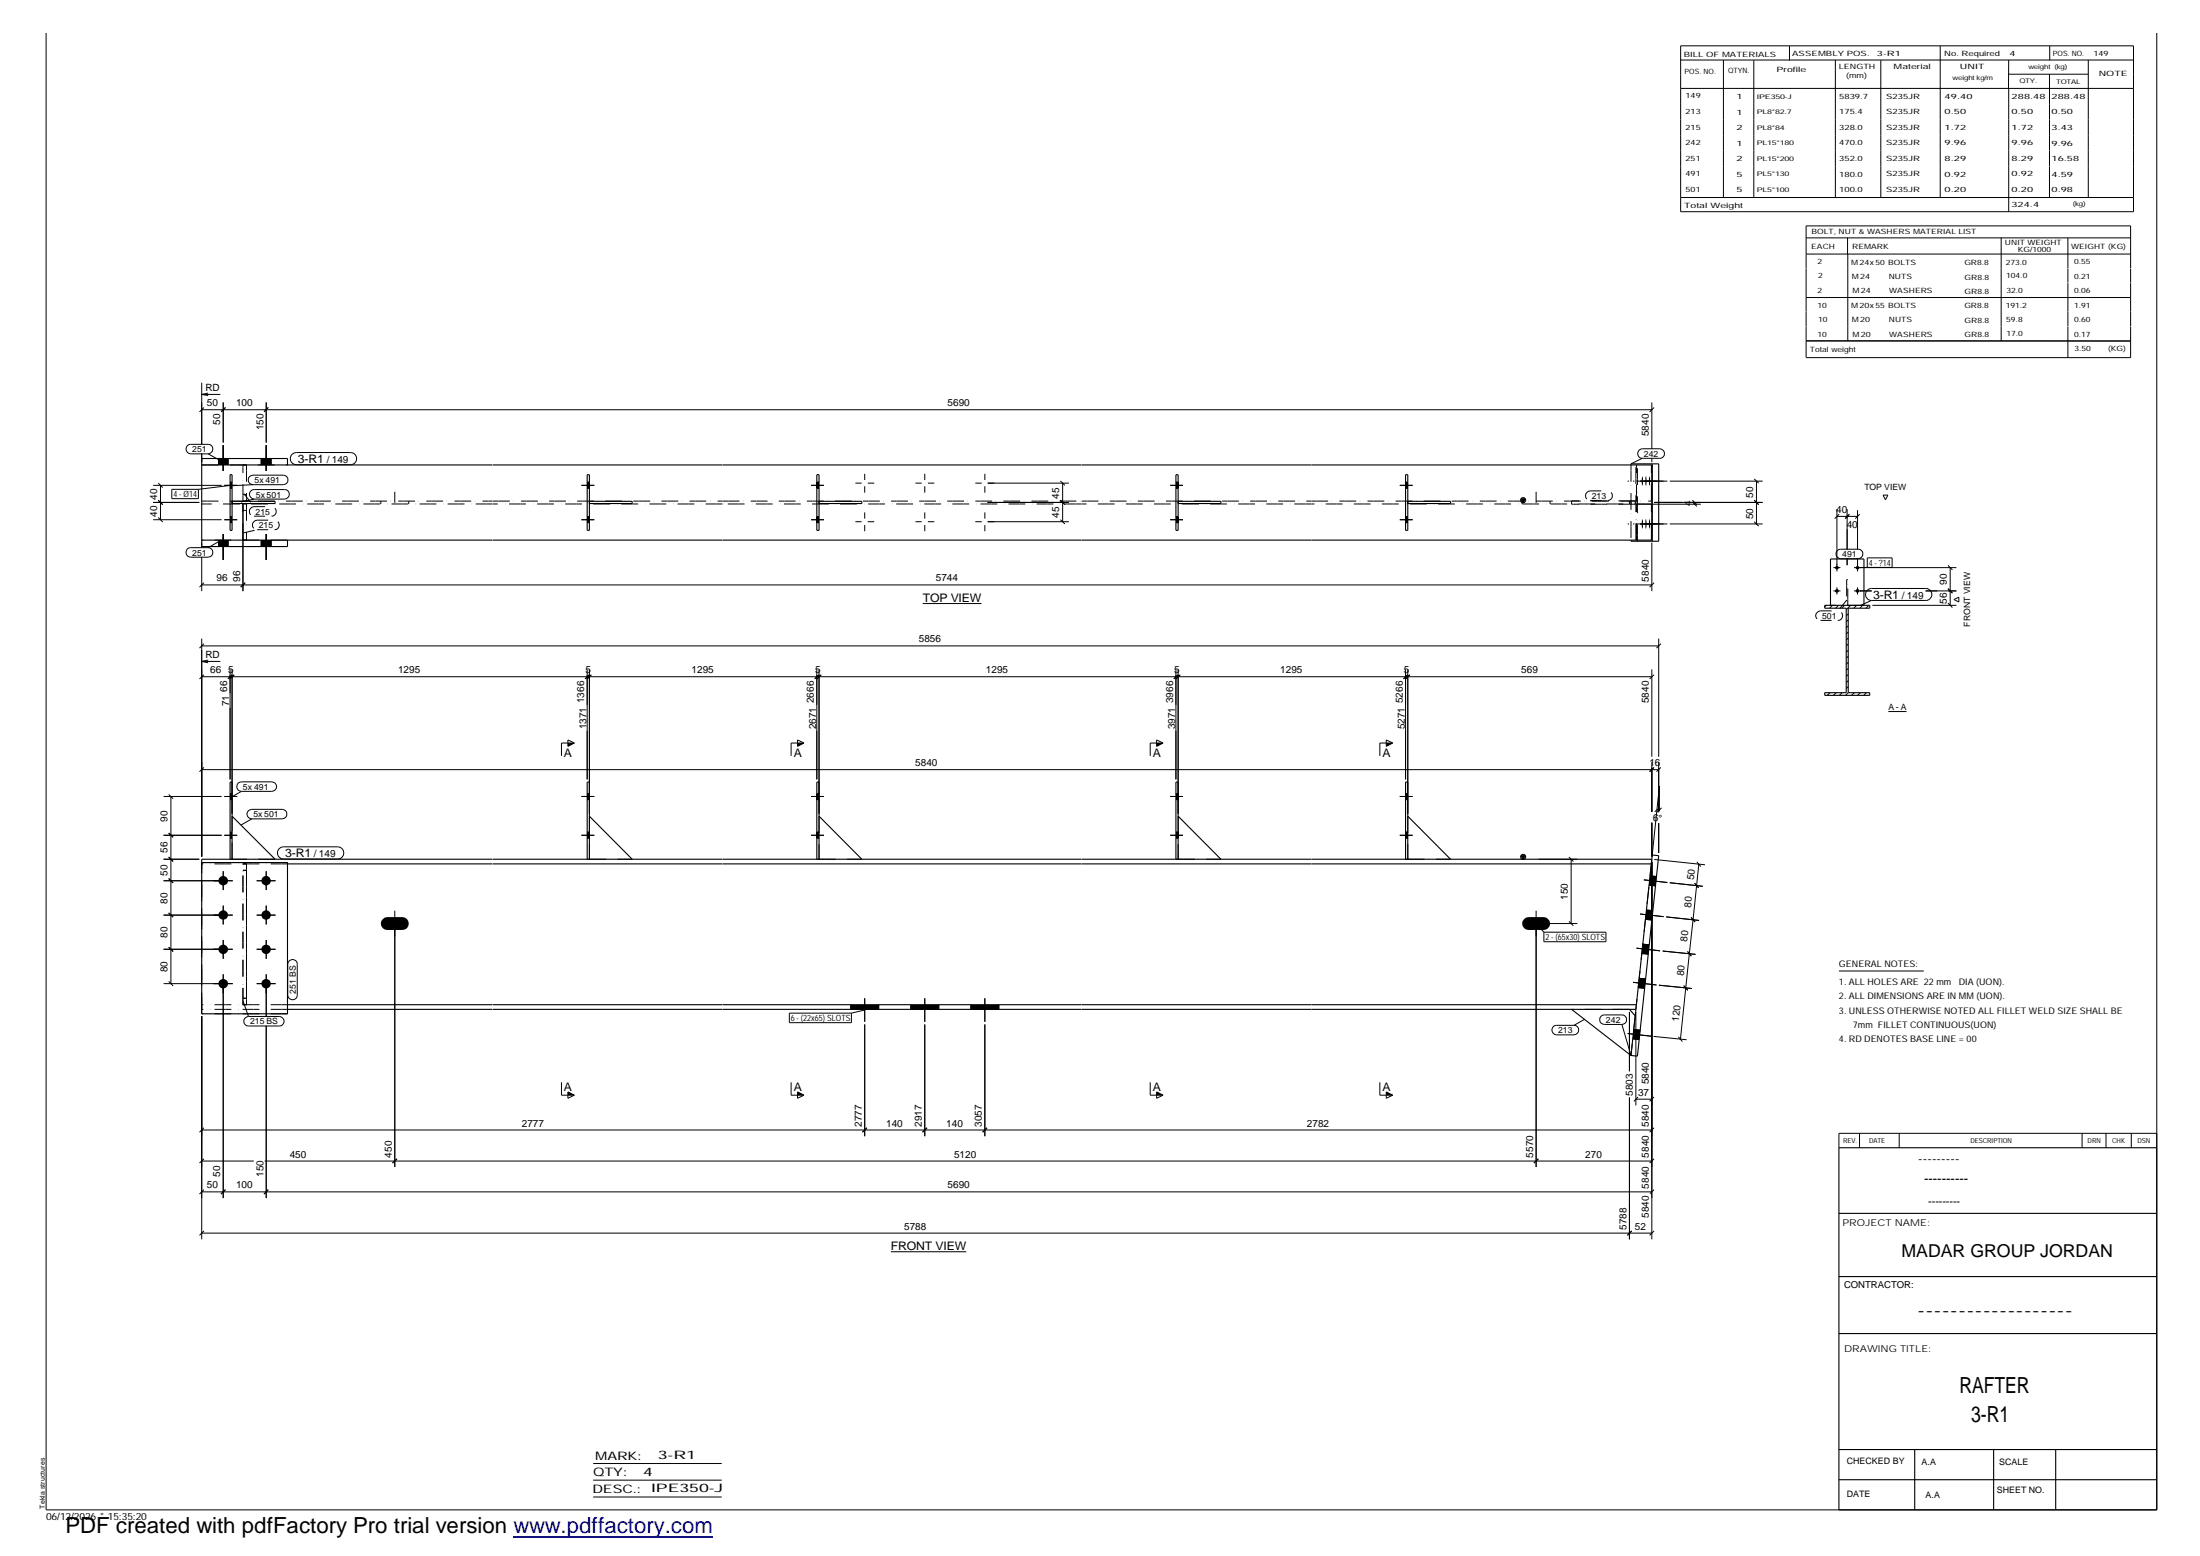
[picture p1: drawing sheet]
<svg xmlns="http://www.w3.org/2000/svg" width="420mm" height="297mm" viewBox="0 0 420 297" stroke-linecap="round" stroke-linejoin="round" font-family="sans-serif">
<g fill="none" stroke="#000" stroke-width=".19">
<path d="M321 8.7h86.5v31.7h-86.5zM321 11.5h86.5M321 16.9h86.5M329.1 11.5v26.2M334.9 11.5v26.2M341.8 8.8v2.7M350.5 11.5v26.2M359.2 11.5v26.2M370.5 8.7v29M383.6 11.5v5.4M383.6 14.2h15.3M383.6 16.9v23.5"/>
<path d="M391.4 14.2v23.5M391.5 8.8v2.7M398.8 11.5v26.2M411.9 6.3v281.9h-403.1v-281.9M321 37.7h86.5M344.9 48.5h62M344.9 45.4h62M344.9 56.8h62M352.8 45.4v3.1M352.9 48.5v16.6M382.2 45.4v19.7M394.9 45.4v5.8"/>
<path d="M394.9 51.3v2.7M394.9 54v8.3M406.9 51.2v-8.1h-62v25.1M406.9 51.3v2.7M406.9 54v8.3M38.5 73.1v11.8M38.5 78.2h277M38.5 75.3l1.3 .2M38.5 75.3h3.6M38.9 77.8l-.8 .8M39.8 75l-1.3 .3M42.6 76.8v7.7"/>
<path d="M43.1 77.8l-.9 .8M50.5 78.6l.7-.8-.8 .8M50.8 76.8v7.7M315.5 76.8v8.9M315.9 77.8l-.9 .8M344.9 65.1h62M394.9 62.3v6M406.9 62.3v6h-62M29.3 92.7h13M29.3 99.2h13M29.3 95.9h8.8M30.2 98.8l.9 .8"/>
<path d="M30.2 95.5l.9 .8-.8-.7M30.2 92.2l.9 .9M30.6 92.7v6.5M32.8 93.4h5.1v1.8h-5.1zM35.8 85.1l.6-.3h3.4a.91 .91 0 0 1 .8 .9 .91 .91 0 0 1-.8 .9h-3.4a.94 .94 0 0 1-.8-.5 .94 .94 0 0 1 .2-1zM38.5 86.6v1.7M39.8 86.6l2 1.2M41.7 87.5v1.3M42.6 85v4.9M42.8 92.7h2.5M42.8 99.2h2.5M43.5 87.5v1.3"/>
<path d="M43.9 92.1h.4M43.9 93.2h.4M43.9 98.6h.4M43.9 99.8h.4M44.1 92.7l-6.2 .7M46.4 96.1v16.7M47.7 91l.6-.3h5.8a.91 .91 0 0 1 .9 .9 .91 .91 0 0 1-.9 .9h-5.8a.91 .91 0 0 1-.9-.5 .91 .91 0 0 1 .3-1zM47.9 93.7l.7-.2h5.8a.91 .91 0 0 1 .8 .9 .91 .91 0 0 1-.8 .9h-5.8a.92 .92 0 0 1-.9-.6 .92 .92 0 0 1 .2-1zM48.3 92.5l-4.3 .2M48.6 95.3l-2.6 .5M49.9 87.5v1.3M50.8 85v4.9"/>
<path d="M51.7 87.5v1.3M55.6 86.9l.6-.4 .4-.1h10.3a1.16 1.16 0 0 1 1.2 1.2 1.16 1.16 0 0 1-1.2 1.1h-10.3a1.16 1.16 0 0 1-1-1.8zM111 92.7h2.5M111 99.2h2.5M112.1 92.1h.5M112.1 93.2h.5M112.1 98.6h.5M112.1 99.8h.5M154.9 92.7h2.5M154.9 99.2h2.5M156 92.1h.4M156 93.2h.4"/>
<path d="M156 98.6h.4M156 99.8h.4M163.4 92.2h1.1M163.4 99.6h1.1M165.1 90.5v1.1M165.1 92.8v1.3M165.1 97.8v1.2M165.7 92.2h1.3M165.7 99.6h1.3M174.8 92.2h1.2M174.8 99.6h1.2M176.6 90.5v1.1"/>
<path d="M176.6 92.8v1.3M176.6 97.8v1.2M177.2 92.2h1.2M177.2 99.6h1.2M186.3 92.2h1.2M186.3 99.6h1.2M188.1 90.5v1.1M188.1 92.8v1.3M188.1 97.8v1.2M188.6 92.2h15.5M188.6 99.6h15.5M188.6 95.9h15.5"/>
<path d="M202.5 99.2l.9 .8M202.5 95.5l.9 .8M202.5 91.8l.9 .9M202.9 92.2v7.4M223.5 92.7h2.4M223.5 99.2h2.4M224.6 92.1h.4M224.6 93.2h.4M224.6 98.6h.4M224.6 99.8h.4M267.3 92.7h2.5M267.3 99.2h2.5"/>
<path d="M268.4 92.1h.5M268.4 93.2h.5M268.4 98.6h.5M268.4 99.8h.5M312.5 91.8h5.9M312.8 96.3h12M313 86l.6-.3h3.4a.91 .91 0 0 1 .9 .9 .91 .91 0 0 1-.9 .9h-3.4a.91 .91 0 0 1-.8-.6 .91 .91 0 0 1 .2-.9zM313.6 87.5l-2.1 1M315.5 87.4v.9M315.9 95.9h20.7M318.9 91.8h17.7M323.2 95.8l.9 .9"/>
<path d="M323.2 95.5l.9 .8M323.6 95.9v.4M335 99.6l.9 .8M335 95.5l.9 .8M335 91.4l.9 .8M335.4 91.8v8.2M350.8 97.2v11.9M350.8 98.6h4M351.2 98.2l-.8 .8M352.8 97.2v7.7M353.1 98.2l-.7 .8M353.2 98.2l-.8 .8"/>
<path d="M354.8 97.4v7.5M355.2 98.2l-.9 .8M359.6 94.5h1l-.5 .9zM35.8 104.8l.6-.3h3.4a.91 .91 0 0 1 .8 1 .91 .91 0 0 1-.8 .9h-3.4a.93 .93 0 0 1-.8-.6 .93 .93 0 0 1 .2-1zM38.5 103.6v1M38.5 106.3v6.5M38.5 111.7h277M38.9 111.2l-.8 .9M41.7 103.1v1.2M41.8 103.4l-2 1.1M42.6 102v4.9M43.5 103.1v1.2"/>
<path d="M46.8 111.2l-.8 .9M49.9 103.1v1.2M50.8 102v4.9M51.7 103.1v1.2M165.1 100.2v1.2M176.2 115.2h11.3M176.6 100.2v1.2M188.1 100.2v1.2M312.5 100h5.9M315.5 103.6v9.2M315.9 111.2l-.9 .9M318.9 100h17.7"/>
<path d="M348.8 115.6l-.3 .3M350 115.6l-.6 .5M350.1 112.8h1.4M350.1 108.4h1.4M350.8 112.1v1.4M350.9 105.1l.6-.3h3.4a.91 .91 0 0 1 .9 1 .91 .91 0 0 1-.9 .9h-3.4a.92 .92 0 0 1-.8-.6 .92 .92 0 0 1 .2-1zM351.1 115.6l-.5 .5M352.3 115.6l-.6 .5M352.8 106.6v1.3M353 119.5l-.4 .3M353 118.3l-.4 .4M353 117.2l-.4 .3"/>
<path d="M353.4 115.6l-.8 .8M354.1 112.8h3.4M354.1 108.4h19.5M354.6 115.6l-.6 .5M354.8 106.6v2.5M354.8 112.1v1.4M355.7 115.6l-.5 .5M356.6 112.7l.6-.4h10.6a1.14 1.14 0 0 1 1.2 1.2 1.14 1.14 0 0 1-1.2 1.1h-10.4a1.13 1.13 0 0 1-1-.7 1.13 1.13 0 0 1 .2-1.2zM356.6 106.5h4.8v1.8h-4.8zM356.6 108.3l-1.8 .1M356.9 115.6l-.5 .5M357.4 114.6l-2.1 1"/>
<path d="M357.6 115.6h16M367.7 112.8h5.9M372 115.1l.9 .9M372 112.4l.9 .8M372 107.9l.9 .9M372.4 108.4v7.2M373.2 114.5l.9-.5v.9zM38.5 123.3h278.3M38.5 121.9v41.7M38.5 129.2h277M38.5 126.3l1.3 .2M38.5 126.3h3.6"/>
<path d="M38.9 122.9l-.8 .8M38.9 128.8l-.8 .8M39.8 126l-1.3 .3M43.9 127.8v21M44.3 128.8l-.8 .8M44.3 127.8v27.5M44.7 128.8l-.8 .8 .8-.8M112.1 127.8v21M112.5 128.8l-.8 .8M112.6 128.8l-.8 .8M112.6 127.8v27.5M112.9 128.8l-.8 .8"/>
<path d="M156 127.8v21M156.4 128.8l-.8 .8M156.4 128.8l-.7 .8M156.4 127.8v27.5M156.8 128.8l-.8 .8 .8-.8M224.6 127.8v21M225 128.8l-.8 .8M225 127.8v27.5M225.4 128.8l-.8 .8 .7-.8M268.4 127.8v21M268.8 128.8l-.8 .8M268.9 128.8l-.8 .8"/>
<path d="M268.9 127.8v27.5M269.3 128.8l-.9 .8 .8-.8M315.5 127.8v16.7M315.9 128.8l-.9 .8M316.8 121.9v22.6M317.2 122.9l-.8 .8M349.5 132.2l-.5 .5M350.7 132.2l-.6 .5M351.8 132.2l-.5 .5M353 132.2l-.5 .5M353 131.1l-.4 .3M353 129.9l-.4 .4"/>
<path d="M353 128.8l-.4 .3M353 127.6l-.4 .4M353 126.4l-.4 .4M353 125.3l-.4 .3M353 124.1l-.4 .4M353 123l-.4 .3M353 121.8l-.4 .4M353 120.7l-.4 .3M354.2 132.2l-.6 .5M355.3 132.2l-.5 .5M356.4 132.2l-.5 .5M360.6 135.8h3.5"/>
<path d="M31.2 159.5h11.1M31.2 152h11.1M32.2 159l.9 .8M32.2 151.7l.9 .8M32.6 152v35.8M38.5 146.9h278.3M38.9 146.5l-.8 .8M42.8 159.5h2.5M42.8 152h2.5M43.9 158.9h.4M43.9 151.5h.4M43.9 152.6h.4"/>
<path d="M45.5 149.5l.6-.2h5.8a.91 .91 0 0 1 .9 .9 .91 .91 0 0 1-.9 .9h-5.8a.93 .93 0 0 1-.8-.6 .93 .93 0 0 1 .2-1zM46.1 151.1l-2.1 1.2M47.5 154.8l.6-.3h5.8a.91 .91 0 0 1 .9 .9 .91 .91 0 0 1-.9 .9h-5.8a.91 .91 0 0 1-.9-.5 .91 .91 0 0 1 .3-1zM48.1 156.3l-2.1 1.2M108.5 141.3l1.2 .5-1.2 .7zM109.7 141.8h-2.5v2.5M111 159.5h2.5M111 152h2.5M112.1 158.9h.5M112.1 151.5h.5M112.1 152.6h.5M152.3 141.3l1.2 .5-1.2 .7z"/>
<path d="M153.5 141.8h-2.4v2.5M154.9 159.5h2.5M154.9 152h2.5M156 158.9h.4M156 151.5h.4M156 152.6h.4M220.9 141.3l1.2 .5-1.2 .7zM222.1 141.8h-2.4v2.5M223.5 159.5h2.4M223.5 152h2.4M224.6 158.9h.4M224.6 151.5h.4"/>
<path d="M224.6 152.6h.4M264.8 141.3l1.2 .5-1.2 .7zM266 141.8h-2.5v2.5M267.3 159.5h2.5M267.3 152h2.5M268.4 158.9h.5M268.4 151.5h.5M268.4 152.6h.5M315.5 145.5v9.5M315.5 157v6.5M315.9 146.5l-.9 .8 .8-.8M316.4 154.6h.5v-4.4l-1.4 13.3"/>
<path d="M316.8 145.5v9.6M316.8 157.1v5.7M316.9 154.2l-.9 .8M317.2 146.5l-.8 .8M317.3 154.2l-.8 .9M31.2 168.1h13.2M31.2 174.7h13.2M31.2 164h6.9M32.2 163.6l.9 .9M32.2 174.3l.9 .8M32.2 167.7l.9 .9M42.6 166.3v3.6"/>
<path d="M42.6 172.9v3.6M42.6 179.4v3.6M43.9 160h.4M49 168.1h3.6M49 174.7h3.6M50.8 166.3v3.6M50.8 172.9v3.6M50.8 179.4v3.6M53.2 162.2l.5-.5h.4h10.4a1.16 1.16 0 0 1 1.2 1.1 1.16 1.16 0 0 1-1.2 1.2h-10.4a1.16 1.16 0 0 1-.9-1.8zM72.9 176.3h5M75.4 173.8v49M112.1 160h.5"/>
<path d="M156 160h.4M224.6 160h.4M268.4 160h.5M290.9 176.3h10.3M293.4 173.8v49M293.4 176.3l1.5 1.7M293.9 164h7.3M294.9 178h11.8v1.8h-11.8zM299.6 175.9l.9 .8M299.6 163.6l.9 .9M300.1 164v12.3M313.2 174.5l4.5 .5"/>
<path d="M313.9 168l4.5 .5M314.2 175.5l1.3 .1M314.5 173.7l1.2 .1M314.9 169l1.2 .1M315.1 167.2l1.3 .1M315.5 164.5v72.1M315.9 164.1l9.7 1M318.2 175l6.3 .7M318.9 168.5l6.3 .7M323 175.1l.7 .9M323.6 168.6l.8 .9M324.1 164.5l.7 .9"/>
<path d="M324.4 165l-3.5 33.4M31.2 181.2h13.2M31.2 187.8h13.2M32.2 187.4l.9 .8M32.2 180.8l.9 .8M38.5 194v42.6M42.6 186v42.7M46.4 191.2l1.1 2.8M46.8 194.3l.7-.3h5.8a.91 .91 0 0 1 1 1 .91 .91 0 0 1-1 .9h-5.8a.88 .88 0 0 1-.9-.6 .88 .88 0 0 1 .2-1zM49 181.2h3.6M49 187.8h3.6M50.8 186v8.1"/>
<path d="M50.8 195.8v32.9M55.2 183.4a.91 .91 0 0 1 1-.1 .91 .91 0 0 1 .6 .8v5.9a.91 .91 0 0 1-.9 .9 .91 .91 0 0 1-1-.9v-5.9zM150.7 193.4h11.9v1.8h-11.9zM162.5 191.8v.9M165.1 190.6v4.5M165.1 195.6v21.3M165.1 192.8l-2.5 .6M167.8 191.8v.9M173.9 191.8v.9M176.6 190.6v4.5M176.6 195.6v21.3M179.3 191.8v.9"/>
<path d="M185.4 191.8v.9M188.1 190.6v4.5M188.1 195.6v21.3M190.8 191.8v.9M296.6 196l.7-.3h3.3a.91 .91 0 0 1 .9 .9 .91 .91 0 0 1-.9 1h-3.3a.94 .94 0 0 1-.8-.6 .94 .94 0 0 1 .1-1zM302.7 194.5l-2.1 1.2M305.8 194l.6-.3h3.4a.91 .91 0 0 1 .8 1 .91 .91 0 0 1-.8 .9h-3.4a.91 .91 0 0 1-.8-.6 .91 .91 0 0 1 .2-1zM309.8 195.6l1.7 5.9M310.9 197.3l4.4 .5M311.2 193.2v11.3M311.8 198.3l1.3 .1M311.9 187.5l4.5 .5"/>
<path d="M312 196.5l1.3 .2M312.4 193.2v17.8M312.5 181l4.5 .5M312.9 188.5l1.2 .2M313.1 186.8l1.2 .1M313.6 182l1.2 .1M313.7 180.2l1.3 .2M315.8 197.9l6.3 .6M316.8 188.1l6.3 .6M317.5 181.6l6.3 .6M320.5 197.9l.8 .9M321.6 188.2l.7 .8"/>
<path d="M322.3 181.6l.7 .9M351.2 185.4h16.2M38.5 215.7h277M38.9 215.3l-.8 .8M107.2 206.6v2.5h2.5M108.5 208.4l1.2 .7-1.2 .6zM151.1 206.6v2.5h2.4M152.3 208.4l1.2 .7-1.2 .6zM165.6 215.3l-.9 .8M177 215.3l-.8 .8M188.5 215.3l-.8 .8M219.7 206.6v2.5h2.4"/>
<path d="M220.9 208.4l1.2 .7-1.2 .6zM263.5 206.6v2.5h2.5M264.8 208.4l1.2 .7-1.2 .6zM311.2 209.5v27.1M312.4 209.8h3.1M312.8 209.4l-.8 .9M315.9 209.4l-.9 .9M315.9 215.3l-.9 .8M355.1 216.4v2.7M362.7 216.4v2.7M397.6 216.4v2.7M402.2 216.4v2.7"/>
<path d="M407 216.4v2.7M411.9 216.4h-60.7v2.7M38.5 235.4h277M38.5 227.5h277M38.5 221.6h10M38.9 235l-.8 .8M38.9 227.1l-.8 .9M38.9 221.2l-.8 .8M43.1 227.1l-.9 .9M50.5 221.6h265M51.2 227.1l-.8 .9M75.8 221.2l-.8 .8"/>
<path d="M170.1 239h14.4M293.8 221.2l-.9 .8M311.6 235l-.8 .8M315.9 235l-.9 .8M315.9 227.1l-.8 .8M315.9 221.2l-.9 .8M113.3 279.4h24.5M113.3 282.6h24.5M113.3 285.8h24.5"/>
</g>
<g fill="#000">
<path d="M290.5 95.2h.8l-.4 .7zM108.5 141.8h1.2l-1.2 .7zM152.3 141.8h1.2l-1.2 .7zM220.9 141.8h1.2l-1.2 .7zM264.8 141.8h1.2l-1.2 .7zM290.5 163.4h.8l-.4 .6zM108.5 208.4l1.2 .7h-1.2zM152.3 208.4l1.2 .7h-1.2zM220.9 208.4l1.2 .7h-1.2zM264.8 208.4l1.2 .7h-1.2z"/>
<path d="M41.7 87.5h1.8v1.3h-1.8z" fill-rule="evenodd"/>
<path d="M41.7 87.5h1.8v1.3h-1.8z" fill-rule="evenodd"/>
<path d="M41.7 87.5h1.8v1.3h-1.8z" fill-rule="evenodd"/>
<path d="M41.7 87.5h1.8v1.3h-1.8z" fill-rule="evenodd"/>
<path d="M43.9 92.1h.4v1.1h-.4z" fill-rule="evenodd"/>
<path d="M43.9 92.1h.4v1.1h-.4z" fill-rule="evenodd"/>
<path d="M43.9 98.6h.4v1.2h-.4z" fill-rule="evenodd"/>
<path d="M43.9 98.6h.4v1.2h-.4z" fill-rule="evenodd"/>
<path d="M49.9 87.5h1.8v1.3h-1.8z" fill-rule="evenodd"/>
<path d="M49.9 87.5h1.8v1.3h-1.8z" fill-rule="evenodd"/>
<path d="M49.9 87.5h1.8v1.3h-1.8z" fill-rule="evenodd"/>
<path d="M49.9 87.5h1.8v1.3h-1.8z" fill-rule="evenodd"/>
<path d="M112.1 92.1h.5v1.1h-.5z" fill-rule="evenodd"/>
<path d="M112.1 92.1h.5v1.1h-.5z" fill-rule="evenodd"/>
<path d="M112.1 98.6h.5v1.2h-.5z" fill-rule="evenodd"/>
<path d="M112.1 98.6h.5v1.2h-.5z" fill-rule="evenodd"/>
<path d="M156 92.1h.4v1.1h-.4z" fill-rule="evenodd"/>
<path d="M156 92.1h.4v1.1h-.4z" fill-rule="evenodd"/>
<path d="M156 98.6h.4v1.2h-.4z" fill-rule="evenodd"/>
<path d="M156 98.6h.4v1.2h-.4z" fill-rule="evenodd"/>
<path d="M224.6 92.1h.4v1.1h-.4z" fill-rule="evenodd"/>
<path d="M224.6 92.1h.4v1.1h-.4z" fill-rule="evenodd"/>
<path d="M224.6 98.6h.4v1.2h-.4z" fill-rule="evenodd"/>
<path d="M224.6 98.6h.4v1.2h-.4z" fill-rule="evenodd"/>
<path d="M268.4 92.1h.5v1.1h-.5z" fill-rule="evenodd"/>
<path d="M268.4 92.1h.5v1.1h-.5z" fill-rule="evenodd"/>
<path d="M268.4 98.6h.5v1.2h-.5z" fill-rule="evenodd"/>
<path d="M268.4 98.6h.5v1.2h-.5z" fill-rule="evenodd"/>
<path d="M313.6 90.9l.2 .4-.2 1.4-.1-.7z" fill-rule="evenodd"/>
<path d="M314.3 90.9l.2 .4-.2 1.4z" fill-rule="evenodd"/>
<path d="M315 90.9l.2 .9-.2 .9-.1-.4z" fill-rule="evenodd"/>
<path d="M41.7 103.1h1.8v1.2h-1.8z" fill-rule="evenodd"/>
<path d="M41.7 103.1h1.8v1.2h-1.8z" fill-rule="evenodd"/>
<path d="M41.7 103.1h1.8v1.2h-1.8z" fill-rule="evenodd"/>
<path d="M41.7 103.1h1.8v1.2h-1.8z" fill-rule="evenodd"/>
<path d="M49.9 103.1h1.8v1.2h-1.8z" fill-rule="evenodd"/>
<path d="M49.9 103.1h1.8v1.2h-1.8z" fill-rule="evenodd"/>
<path d="M49.9 103.1h1.8v1.2h-1.8z" fill-rule="evenodd"/>
<path d="M49.9 103.1h1.8v1.2h-1.8z" fill-rule="evenodd"/>
<path d="M313.6 99.2l.2 .3-.1 1.4a1.71 1.71 0 0 1-.1-1.5z" fill-rule="evenodd"/>
<path d="M314.3 99.2h.1l.1 .3-.1 1.4-.2-.2z" fill-rule="evenodd"/>
<path d="M315 99.1l.2 .9-.2 .9-.1-.4z" fill-rule="evenodd"/>
<path d="M43.9 151.5h.4v1.1h-.4z" fill-rule="evenodd"/>
<path d="M43.9 151.5h.4v1.1h-.4z" fill-rule="evenodd"/>
<path d="M112.1 151.5h.5v1.1h-.5z" fill-rule="evenodd"/>
<path d="M112.1 151.5h.5v1.1h-.5z" fill-rule="evenodd"/>
<path d="M156 151.5h.4v1.1h-.4z" fill-rule="evenodd"/>
<path d="M156 151.5h.4v1.1h-.4z" fill-rule="evenodd"/>
<path d="M224.6 151.5h.4v1.1h-.4z" fill-rule="evenodd"/>
<path d="M224.6 151.5h.4v1.1h-.4z" fill-rule="evenodd"/>
<path d="M268.4 151.5h.5v1.1h-.5z" fill-rule="evenodd"/>
<path d="M268.4 151.5h.5v1.1h-.5z" fill-rule="evenodd"/>
<path d="M43.9 158.9h.4v1.1h-.4z" fill-rule="evenodd"/>
<path d="M43.9 158.9h.4v1.1h-.4z" fill-rule="evenodd"/>
<path d="M73.1 175.5l.4-.3 .5-.1h2.8a1.23 1.23 0 0 1 1.3 1.2 1.23 1.23 0 0 1-1.3 1.2h-2.8a1.2 1.2 0 0 1-1.2-.7 1.2 1.2 0 0 1 .3-1.3z" fill-rule="evenodd"/>
<path d="M112.1 158.9h.5v1.1h-.5z" fill-rule="evenodd"/>
<path d="M112.1 158.9h.5v1.1h-.5z" fill-rule="evenodd"/>
<path d="M156 158.9h.4v1.1h-.4z" fill-rule="evenodd"/>
<path d="M156 158.9h.4v1.1h-.4z" fill-rule="evenodd"/>
<path d="M224.6 158.9h.4v1.1h-.4z" fill-rule="evenodd"/>
<path d="M224.6 158.9h.4v1.1h-.4z" fill-rule="evenodd"/>
<path d="M268.4 158.9h.5v1.1h-.5z" fill-rule="evenodd"/>
<path d="M268.4 158.9h.5v1.1h-.5z" fill-rule="evenodd"/>
<path d="M291.1 175.5l.4-.3 .4-.1h2.9a1.23 1.23 0 0 1 1.2 1.2 1.23 1.23 0 0 1-1.2 1.2h-2.9a1.2 1.2 0 0 1-1.1-.7 1.2 1.2 0 0 1 .3-1.3z" fill-rule="evenodd"/>
<path d="M314.5 173.7l1.2 .1-.2 1.8-1.3-.1z" fill-rule="evenodd"/>
<path d="M314.5 173.7l1.2 .1-.2 1.8-1.3-.1z" fill-rule="evenodd"/>
<path d="M315.1 167.2l1.3 .1-.3 1.8-1.2-.1z" fill-rule="evenodd"/>
<path d="M315.1 167.2l1.3 .1-.3 1.8-1.2-.1z" fill-rule="evenodd"/>
<path d="M162.5 191.8h5.3v.9h-5.3z" fill-rule="evenodd"/>
<path d="M162.5 191.8h5.3v.9h-5.3z" fill-rule="evenodd"/>
<path d="M173.9 191.8h5.4v.9h-5.4z" fill-rule="evenodd"/>
<path d="M173.9 191.8h5.4v.9h-5.4z" fill-rule="evenodd"/>
<path d="M185.4 191.8h5.4v.9h-5.4z" fill-rule="evenodd"/>
<path d="M185.4 191.8h5.4v.9h-5.4z" fill-rule="evenodd"/>
<path d="M312 196.5l1.3 .2-.2 1.7-1.3-.1z" fill-rule="evenodd"/>
<path d="M312 196.5l1.3 .2-.2 1.7-1.3-.1z" fill-rule="evenodd"/>
<path d="M313.1 186.8l1.2 .1-.2 1.8-1.2-.2z" fill-rule="evenodd"/>
<path d="M313.1 186.8l1.2 .1-.2 1.8-1.2-.2z" fill-rule="evenodd"/>
<path d="M313.7 180.2l1.3 .2-.2 1.7-1.2-.1z" fill-rule="evenodd"/>
<path d="M313.7 180.2l1.3 .2-.2 1.7-1.2-.1z" fill-rule="evenodd"/>
<circle cx="350.8" cy="108.4" r=".35"/>
<circle cx="350.8" cy="112.8" r=".36"/>
<circle cx="354.7" cy="108.4" r=".35"/>
<circle cx="354.8" cy="112.8" r=".36"/>
<circle cx="42.6" cy="174.7" r=".9"/>
<circle cx="42.6" cy="168.1" r=".9"/>
<circle cx="50.8" cy="174.7" r=".9"/>
<circle cx="50.8" cy="168.1" r=".89"/>
<circle cx="42.6" cy="187.8" r=".9"/>
<circle cx="42.6" cy="181.2" r=".9"/>
<circle cx="50.8" cy="187.8" r=".9"/>
<circle cx="50.8" cy="181.2" r=".9"/>
</g>
<g fill="none" stroke="#000" stroke-width=".21">
<path d="M38.5 88.8h55.6M43.9 90.6h.4v10.6h-.4zM44.3 95.7h8.2v.4h-8.2M54.9 88.8v-1.3h-16.4v16.8h16.4v-1.2M94.1 88.8h221.4v14.3h-221.4M112.1 90.6h.5v10.6h-.5zM112.6 95.7h8.1v.4h-8.1M156 90.6h.4v10.6h-.4zM156.4 95.7h8.2v.4h-8.2M224.6 90.6h.4v10.6h-.4zM225 95.7h8.2v.4h-8.2M268.4 90.6h.5v10.6h-.5z"/>
<path d="M268.9 95.7h8.1v.4h-8.1M290.5 95.2h.8l-.4 .7zM311.5 88.8v-.3h5.3v14.8h-5.3v-.2M315.6 88.5v14.8M38.5 103.1h55.6M348.5 115.6h8.6v.5h-4.1v16.1h4.1v.5h-8.6v-.5h4.1v-16.1h-4.1zM349.6 115.6v-8.9h6.4v8.9M44.3 155.8l8.2 8.2M112.6 155.8l8.1 8.2M156.4 155.8l8.2 8.2M225 155.8l8.2 8.2M268.9 155.8l8.1 8.2"/>
<path d="M43.9 164v-14.7h.4v14.7M54.9 164.9h39.2M94.1 164h-55.6v29.5h16.4v-28.8h-16.4M94.1 164h221.4M94.1 164.9h221.3M112.1 164v-14.7h.5v14.7M156 164v-14.7h.4v14.7M224.6 164v-14.7h.4v14.7M268.4 164v-14.7h.5v14.7M290.5 163.4h.8l-.4 .6zM315.6 163.2l1.2 .2-4.1 38.2-1.2-.1zM54.9 192.7h39.2"/>
<path d="M54.9 191.8h39.2M94.1 192.7h218.3M94.1 191.8h218.4M300.1 192.7l11.4 8.8M311.2 192.7l1.1 1.2M351.2 219.1h60.7v69.1h-60.7zM351.2 231.6h60.7M351.2 254.6h60.7M351.2 243.7h60.7M351.2 276.7h60.7M365.7 276.7v11.5M380.7 276.7v11.5"/>
<path d="M392.6 276.7v11.5M351.2 282.5h60.7"/>
<circle cx="290.9" cy="95.5" r=".48"/>
<circle cx="290.9" cy="163.6" r=".48"/>
</g>
<g fill="none" stroke="#000" stroke-width=".19" stroke-dasharray="1.1 0 2.1 .7 0 1.4" stroke-linecap="butt">
<path d="M38.5 95.7h55.6M38.5 88.8h16.4M44.3 96.1v-.4M46.4 95.7v-6.9M46.4 88.8h.7M46.4 96.2h.7M47.1 88.8v6.9M47.1 95.7h-.7M47.1 94.4h-.7M47.1 97.4h-.7M47.1 96.2v6.9M94.1 96.2h-55.6"/>
<path d="M94.1 95.7h43.9M112.6 96.1v-.4M138 96.2h-43.9M138 95.7h68.5M156.4 96.1v-.4M206.5 96.2h-68.5M206.6 95.7h43.8M225 96.1v-.4M250.4 96.2h-43.8M250.4 95.7h65M268.9 96.1v-.4M300.1 95.6v.7"/>
<path d="M311.2 96.3v-.7M311.5 88.8v14.3M311.5 96.3v-.7M312.3 96.3h-12.2M312.3 96.3v-.7M312.3 95.6h-12.2M312.5 95.7v-6.9M315.4 96.2h-65M315.4 95.7v-6.9M46.4 103.1v-6.9M47.1 103.1h-.7M54.9 103.1h-16.4"/>
<path d="M312.4 103.1v-14.3M312.5 103.1v-6.9M312.7 103.3v-14.8M315.4 103.1v-6.9M352.7 110.6v5M352.7 115.6h.2M352.9 110.6h-.2M352.9 115.6v-5M356 115.6h-6.4M112.6 155.8v8.2M156.4 155.8v8.2M225 155.8v8.2"/>
<path d="M268.9 155.8v8.2M38.5 164.7h16.4M44.3 164v-8.2M44.3 164h-.4M46.4 164.9h.7M47.1 164.9v26.9M47.1 166.1h-.7M47.1 164.9h-.7M52.5 164h-8.2M54.9 164.9h-16.4M54.9 164.7v28.8M112.6 164h8.1"/>
<path d="M112.6 164h-.5M156.4 164h8.2M156.4 164h-.4M225 164h8.2M225 164h-.4M268.9 164h8.1M268.9 164h-.5M315.5 164l-3.1 28.7M38.5 192.7v-28M38.5 193.5v-28.8M46.4 190.6h.7M46.4 191.8v-26.9"/>
<path d="M46.4 191.8h.7M47.1 191.8h-.7M47.1 191.8v-26.9M54.9 192.7h-16.4M54.9 191.8h-16.4M54.9 193.5h-16.4M311.2 192.7h-11.1M312.3 193.9l-.8 7.6"/>
</g>
<g fill="none" stroke="#000" stroke-width=".19" stroke-dasharray="2.1 2.1" stroke-linecap="butt">
<path d="M46.6 94.2l1.9 2.5M48.5 98.5h3.4M48.5 96.7h3.4M48.5 96.7a.91 .91 0 0 0-.9 .9 .91 .91 0 0 0 .9 .9M49.1 99.3h3.4M49.1 99.3a.91 .91 0 0 0-.9 .9 .91 .91 0 0 0 .9 .9M51.9 98.5a.91 .91 0 0 0 .8-.9 .91 .91 0 0 0-.8-.9M72.7 95.7v.5M75.4 93.9v4.1M78.1 95.7v.5M290.7 95.7v.5M293.4 93.9v4.1"/>
<path d="M296 95.7v.5M303.7 95.5h3.3M303.7 93.7h3.3M303.7 93.7a.91 .91 0 0 0-.9 .9 .91 .91 0 0 0 .9 .9M307 95.5a.91 .91 0 0 0 .9-.9 .91 .91 0 0 0-.9-.9M315.3 91.8h-4.4M316.4 91.8h-4.5M46.6 101.7l2.5-.6M49.1 101.1h3.4M52.5 101.1a.91 .91 0 0 0 .8-.9 .91 .91 0 0 0-.8-.9M315.3 100h-4.4M316.4 100h-4.5"/>
<path d="M347.7 118.4h3.3M347.7 116.6h3.3M347.7 116.6a.91 .91 0 0 0-.9 .9 .91 .91 0 0 0 .9 .9M351 118.4a.91 .91 0 0 0 .9-.9 .91 .91 0 0 0-.9-.9M352.7 114.5l-1.7 2.1"/>
</g>
<path d="M98 293.3h38.2" fill="none" stroke="#00f" stroke-width=".3"/>
<g font-size="4.2">
<text x="374.2" y="265.9">RAFTER</text>
<text x="376.5" y="271.4">3-R1</text>
<text x="12.5" y="292.7">PDF created with pdfFactory Pro trial version www.pdffactory.com</text>
</g>
<text font-size="3.4" x="363.1" y="239.9">MADAR GROUP JORDAN</text>
<g font-size="2.5">
<text x="366.3" y="222.1">---------</text>
<text x="367.5" y="225.9">----------</text>
<text x="366.1" y="250.9">-------------------</text>
</g>
<g font-size="2.2">
<text x="56.9" y="88.4">3-R1</text>
<text x="176.2" y="114.8">TOP VIEW</text>
<text x="357.7" y="114.4">3-R1</text>
<text x="107.7" y="144.4">A</text>
<text x="151.6" y="144.4">A</text>
<text x="220.2" y="144.4">A</text>
<text x="264" y="144.4">A</text>
<text x="54.4" y="163.7">3-R1</text>
<text x="107.7" y="208.2">A</text>
<text x="151.6" y="208.2">A</text>
<text x="220.2" y="208.2">A</text>
<text x="264" y="208.2">A</text>
<text x="170.1" y="238.6">FRONT VIEW</text>
<text x="113.3" y="281.8">QTY:</text>
<text x="113.7" y="278.6">MARK:</text>
<text x="122.9" y="281.8">4</text>
<text x="125.6" y="278.6">3-R1</text>
<text x="113.2" y="285">DESC.:</text>
<text x="124.3" y="284.9">IPE350-J</text>
</g>
<text font-size="2.1" x="368.3" y="230.1">---------</text>
<g font-size="1.9">
<text x="39.2" y="74.7">RD</text>
<text x="39.5" y="77.6">50</text>
<text x="45.1" y="77.6">100</text>
<text x="181" y="77.6">5690</text>
<text x="42.1" y="81.1" transform="rotate(-90 42.1 81.1)">50</text>
<text x="50.3" y="82.2" transform="rotate(-90 50.3 82.2)">150</text>
<text x="314.9" y="83.3" transform="rotate(-90 314.9 83.3)">5840</text>
<text x="62.4" y="88.4">/ 149</text>
<text x="30" y="95.4" transform="rotate(-90 30 95.4)">40</text>
<text x="202.3" y="95.2" transform="rotate(-90 202.3 95.2)">45</text>
<text x="334.8" y="95" transform="rotate(-90 334.8 95)">50</text>
<text x="30" y="98.7" transform="rotate(-90 30 98.7)">40</text>
<text x="202.3" y="98.9" transform="rotate(-90 202.3 98.9)">45</text>
<text x="323" y="96.6" transform="rotate(-90 323 96.6)">4</text>
<text x="334.8" y="99.1" transform="rotate(-90 334.8 99.1)">50</text>
<text x="350.7" y="97.9">40</text>
<text x="352.7" y="100.7">40</text>
<text x="41.4" y="111">96</text>
<text x="45.8" y="111" transform="rotate(-90 45.8 111)">96</text>
<text x="178.7" y="111">5744</text>
<text x="314.9" y="111" transform="rotate(-90 314.9 111)">5840</text>
<text x="371.8" y="111.7" transform="rotate(-90 371.8 111.7)">90</text>
<text x="363.2" y="114.4">/ 149</text>
<text x="371.8" y="115.3" transform="rotate(-90 371.8 115.3)">56</text>
<text x="39.2" y="125.7">RD</text>
<text x="175.5" y="122.6">5856</text>
<text x="40.1" y="128.6">66</text>
<text x="43.6" y="128.6">5</text>
<text x="76" y="128.6">1295</text>
<text x="111.8" y="128.6">5</text>
<text x="132.1" y="128.6">1295</text>
<text x="155.7" y="128.6">5</text>
<text x="188.3" y="128.6">1295</text>
<text x="224.2" y="128.6">5</text>
<text x="244.5" y="128.6">1295</text>
<text x="268.1" y="128.6">5</text>
<text x="290.5" y="128.6">569</text>
<text x="43.4" y="132" transform="rotate(-90 43.4 132)">66</text>
<text x="43.8" y="134.8" transform="rotate(-90 43.8 134.8)">71</text>
<text x="111.6" y="134.2" transform="rotate(-90 111.6 134.2)">1366</text>
<text x="155.4" y="134.2" transform="rotate(-90 155.4 134.2)">2666</text>
<text x="224" y="134.2" transform="rotate(-90 224 134.2)">3966</text>
<text x="267.9" y="134.2" transform="rotate(-90 267.9 134.2)">5266</text>
<text x="314.9" y="134.2" transform="rotate(-90 314.9 134.2)">5840</text>
<text x="112" y="139.2" transform="rotate(-90 112 139.2)">1371</text>
<text x="155.9" y="139.2" transform="rotate(-90 155.9 139.2)">2671</text>
<text x="224.5" y="139.2" transform="rotate(-90 224.5 139.2)">3971</text>
<text x="268.3" y="139.2" transform="rotate(-90 268.3 139.2)">5271</text>
<text x="174.8" y="146.2">5840</text>
<text x="315" y="146.2">16</text>
<text x="32" y="156.8" transform="rotate(-90 32 156.8)">90</text>
<text x="315.6" y="156.8" transform="rotate(3 315.6 156.8)">6°</text>
<text x="32" y="167.2" transform="rotate(-90 32 167.2)">50</text>
<text x="32" y="162.8" transform="rotate(-90 32 162.8)">56</text>
<text x="59.9" y="163.7">/ 149</text>
<text x="32" y="172.5" transform="rotate(-90 32 172.5)">80</text>
<text x="299.4" y="171.8" transform="rotate(-90 299.4 171.8)">150</text>
<text x="323" y="173.3" transform="rotate(-84 323 173.3)">80</text>
<text x="323.5" y="168" transform="rotate(-84 323.5 168)">50</text>
<text x="32" y="179.1" transform="rotate(-90 32 179.1)">80</text>
<text x="322.2" y="179.8" transform="rotate(-84 322.2 179.8)">80</text>
<text x="32" y="185.6" transform="rotate(-90 32 185.6)">80</text>
<text x="321.6" y="186.3" transform="rotate(-84 321.6 186.3)">80</text>
<text x="320.6" y="195" transform="rotate(-84 320.6 195)">120</text>
<text x="311.9" y="209.2" transform="rotate(-90 311.9 209.2)">5803</text>
<text x="312.8" y="209.2">37</text>
<text x="314.9" y="207" transform="rotate(-90 314.9 207)">5840</text>
<text x="99.7" y="215.1">2777</text>
<text x="164.6" y="215.1" transform="rotate(-90 164.6 215.1)">2777</text>
<text x="169.2" y="215.1">140</text>
<text x="176.1" y="215.1" transform="rotate(-90 176.1 215.1)">2917</text>
<text x="180.7" y="215.1">140</text>
<text x="187.5" y="215.1" transform="rotate(-90 187.5 215.1)">3057</text>
<text x="249.6" y="215.1">2782</text>
<text x="314.9" y="215.1" transform="rotate(-90 314.9 215.1)">5840</text>
<text x="55.3" y="221">450</text>
<text x="74.8" y="221" transform="rotate(-90 74.8 221)">450</text>
<text x="182.2" y="221">5120</text>
<text x="292.8" y="221" transform="rotate(-90 292.8 221)">5570</text>
<text x="302.8" y="221">270</text>
<text x="314.9" y="221" transform="rotate(-90 314.9 221)">5840</text>
<text x="39.5" y="226.9">50</text>
<text x="42.1" y="224.7" transform="rotate(-90 42.1 224.7)">50</text>
<text x="45.1" y="226.9">100</text>
<text x="50.3" y="224.7" transform="rotate(-90 50.3 224.7)">150</text>
<text x="181" y="226.9">5690</text>
<text x="314.9" y="226.9" transform="rotate(-90 314.9 226.9)">5840</text>
<text x="314.9" y="232.5" transform="rotate(-90 314.9 232.5)">5840</text>
<text x="172.7" y="234.7">5788</text>
<text x="310.6" y="234.8" transform="rotate(-90 310.6 234.8)">5788</text>
<text x="312.3" y="234.7">52</text>
<text x="8.8" y="290.2">06/12/2026 * 15:35:20</text>
</g>
<g font-size="1.8">
<text x="351.9" y="234.1">PROJECT NAME:</text>
<text x="352.2" y="245.8">CONTRACTOR:</text>
<text x="352.2" y="258.1">DRAWING TITLE:</text>
</g>
<g font-size="1.7">
<text x="36.7" y="86.3">251</text>
<text x="313.9" y="87.2">242</text>
<text x="33.1" y="94.9">4 - Ø14</text>
<text x="48.6" y="92.2">5x 491</text>
<text x="48.9" y="95">5x 501</text>
<text x="304" y="95.2">213</text>
<text x="356.1" y="93.6">TOP VIEW</text>
<text x="48.8" y="98.2">215</text>
<text x="49.4" y="100.8">215</text>
<text x="36.7" y="106.1">251</text>
<text x="351.8" y="106.4">491</text>
<text x="356.9" y="108">4 - ?14</text>
<text x="348" y="118.1">501</text>
<text x="376.3" y="119.6" transform="rotate(-90 376.3 119.6)">FRONT VIEW</text>
<text x="360.6" y="135.5">A - A</text>
<text x="46.4" y="150.8">5x 491</text>
<text x="48.4" y="156">5x 501</text>
<text x="295.1" y="179.5">2 - (65x30) SLOTS</text>
<text x="351.2" y="184.6">GENERAL NOTES:</text>
<text x="56.5" y="189.7" transform="rotate(-90 56.5 189.7)">251 BS</text>
<text x="351.2" y="190.8">2. ALL DIMENSIONS ARE IN MM (UON).</text>
<text x="351.2" y="188.1">1. ALL HOLES ARE 22 mm</text>
<text x="374.1" y="188.1">DIA (UON).</text>
<text x="47.8" y="195.6">215 BS</text>
<text x="151" y="194.9">6 - (22x65) SLOTS</text>
<text x="297.6" y="197.3">213</text>
<text x="306.7" y="195.3">242</text>
<text x="351.2" y="193.5">3. UNLESS OTHERWISE NOTED ALL FILLET WELD SIZE SHALL BE</text>
<text x="353.9" y="196.2">7mm FILLET CONTINUOUS(UON)</text>
<text x="351.2" y="198.9">4. RD DENOTES BASE LINE = 00</text>
<text x="352.7" y="279.5">CHECKED BY</text>
<text x="367" y="279.6">A.A</text>
<text x="381.8" y="279.7">SCALE</text>
<text x="352.7" y="285.7">DATE</text>
<text x="367.7" y="285.9">A.A</text>
<text x="381.3" y="285.1">SHEET NO.</text>
</g>
<g font-size="1.4">
<text x="321.6" y="10.9">BILL OF MATERIALS</text>
<text x="342.3" y="10.7">ASSEMBLY POS.</text>
<text x="358.4" y="10.7">3-R1</text>
<text x="371.3" y="10.6">No. Required</text>
<text x="383.8" y="10.6">4</text>
<text x="392" y="10.6">POS. NO.</text>
<text x="399.8" y="10.7">149</text>
<text x="321.7" y="14">POS. NO.</text>
<text x="330" y="14">QTYN.</text>
<text x="339.3" y="13.8">Profile</text>
<text x="351.2" y="13.2">LENGTH</text>
<text x="352.6" y="15">(mm)</text>
<text x="361.7" y="13.2">Material</text>
<text x="374.3" y="13.2">UNIT</text>
<text x="400.8" y="14.4">NOTE</text>
<text x="321.9" y="18.8">149</text>
<text x="321.9" y="21.7">213</text>
<text x="331.6" y="18.9">1</text>
<text x="331.6" y="21.9">1</text>
<text x="351.2" y="18.8">5839.7</text>
<text x="351.2" y="21.8">175.4</text>
<text x="360.2" y="18.8">S235JR</text>
<text x="360.2" y="21.8">S235JR</text>
<text x="371.4" y="18.9">49.40</text>
<text x="371.4" y="21.8">0.50</text>
<text x="384.2" y="18.8">288.48</text>
<text x="384.2" y="21.8">0.50</text>
<text x="391.8" y="18.9">288.48</text>
<text x="391.8" y="21.8">0.50</text>
<text x="321.9" y="24.8">215</text>
<text x="321.9" y="27.7">242</text>
<text x="331.6" y="24.8">2</text>
<text x="331.6" y="27.8">1</text>
<text x="351.2" y="24.8">328.0</text>
<text x="351.2" y="27.8">470.0</text>
<text x="360.2" y="24.8">S235JR</text>
<text x="360.2" y="27.8">S235JR</text>
<text x="371.4" y="24.8">1.72</text>
<text x="371.4" y="27.8">9.96</text>
<text x="384.2" y="24.8">1.72</text>
<text x="384.2" y="27.7">9.96</text>
<text x="391.8" y="24.8">3.43</text>
<text x="391.8" y="27.8">9.96</text>
<text x="321.9" y="30.7">251</text>
<text x="321.9" y="33.6">491</text>
<text x="331.6" y="30.8">2</text>
<text x="331.6" y="33.8">5</text>
<text x="351.2" y="30.7">352.0</text>
<text x="351.2" y="33.7">180.0</text>
<text x="360.2" y="30.7">S235JR</text>
<text x="360.2" y="33.7">S235JR</text>
<text x="371.4" y="30.8">8.29</text>
<text x="371.4" y="33.7">0.92</text>
<text x="384.2" y="30.7">8.29</text>
<text x="384.2" y="33.7">0.92</text>
<text x="391.8" y="30.8">16.58</text>
<text x="391.8" y="33.7">4.59</text>
<text x="321.6" y="39.7">Total Weight</text>
<text x="321.9" y="36.6">501</text>
<text x="331.6" y="36.7">5</text>
<text x="351.2" y="36.7">100.0</text>
<text x="360.2" y="36.6">S235JR</text>
<text x="371.4" y="36.7">0.20</text>
<text x="384.1" y="39.6">324.4</text>
<text x="384.2" y="36.6">0.20</text>
<text x="391.8" y="36.7">0.98</text>
<text x="345.9" y="47.5">EACH</text>
<text x="345.9" y="44.6">BOLT, NUT &amp; WASHERS MATERIAL LIST</text>
<text x="353.7" y="47.5">REMARK</text>
<text x="382.9" y="46.7">UNIT WEIGHT</text>
<text x="395.6" y="47.4">WEIGHT (KG)</text>
<text x="347.1" y="50.4">2</text>
<text x="347.2" y="53.1">2</text>
<text x="353.5" y="50.5">M 24x 50 BOLTS</text>
<text x="353.7" y="53.2">M 24</text>
<text x="360.7" y="53.2">NUTS</text>
<text x="375.2" y="50.6">GR8.8</text>
<text x="375.2" y="53.4">GR8.8</text>
<text x="383.1" y="50.5">273.0</text>
<text x="383.2" y="53.2">104.0</text>
<text x="385.4" y="48.2">KG/1000</text>
<text x="396.1" y="50.4">0.55</text>
<text x="396.1" y="53.2">0.21</text>
<text x="347.1" y="56">2</text>
<text x="347.1" y="58.7">10</text>
<text x="353.5" y="58.8">M 20x 55 BOLTS</text>
<text x="353.8" y="56">M 24</text>
<text x="360.8" y="56">WASHERS</text>
<text x="375.2" y="58.8">GR8.8</text>
<text x="375.2" y="56.1">GR8.8</text>
<text x="383.1" y="58.8">191.2</text>
<text x="383.2" y="55.9">32.0</text>
<text x="396.1" y="56">0.06</text>
<text x="396.1" y="58.7">1.91</text>
<text x="347.1" y="64.3">10</text>
<text x="347.2" y="61.4">10</text>
<text x="353.7" y="61.5">M 20</text>
<text x="353.8" y="64.3">M 20</text>
<text x="360.7" y="61.5">NUTS</text>
<text x="360.8" y="64.3">WASHERS</text>
<text x="375.2" y="61.7">GR8.8</text>
<text x="375.2" y="64.4">GR8.8</text>
<text x="383.2" y="61.5">59.8</text>
<text x="383.2" y="64.2">17.0</text>
<text x="396.1" y="61.5">0.60</text>
<text x="396.1" y="64.2">0.17</text>
<text x="345.7" y="67.2">Total weight</text>
<text x="396.2" y="67.1">3.50</text>
<text x="402.6" y="67">(KG)</text>
</g>
<g font-size="1.3">
<text x="352" y="218.3">REV.</text>
<text x="357" y="218.2">DATE</text>
<text x="376.3" y="218.2">DESCRIPTION</text>
<text x="398.7" y="218.2">DRN</text>
<text x="403.4" y="218.2">CHK</text>
<text x="408.2" y="218.3">DSN</text>
<text x="8.6" y="288" transform="rotate(-90 8.6 288)">Tekla structures</text>
</g>
<g font-size="1.2">
<text x="372.9" y="15.2">weight kg/m</text>
<text x="385.7" y="15.9">QTY.</text>
<text x="387.4" y="13.2">weight (kg)</text>
<text x="392.7" y="15.9">TOTAL</text>
<text x="335.5" y="18.8">IPE350-J</text>
<text x="335.5" y="21.8">PL8*82.7</text>
<text x="335.5" y="24.8">PL8*84</text>
<text x="335.5" y="27.8">PL15*180</text>
<text x="335.5" y="30.7">PL15*200</text>
<text x="335.5" y="33.7">PL5*130</text>
<text x="335.5" y="36.7">PL5*100</text>
<text x="395.9" y="39.4">(kg)</text>
</g>
</svg>
